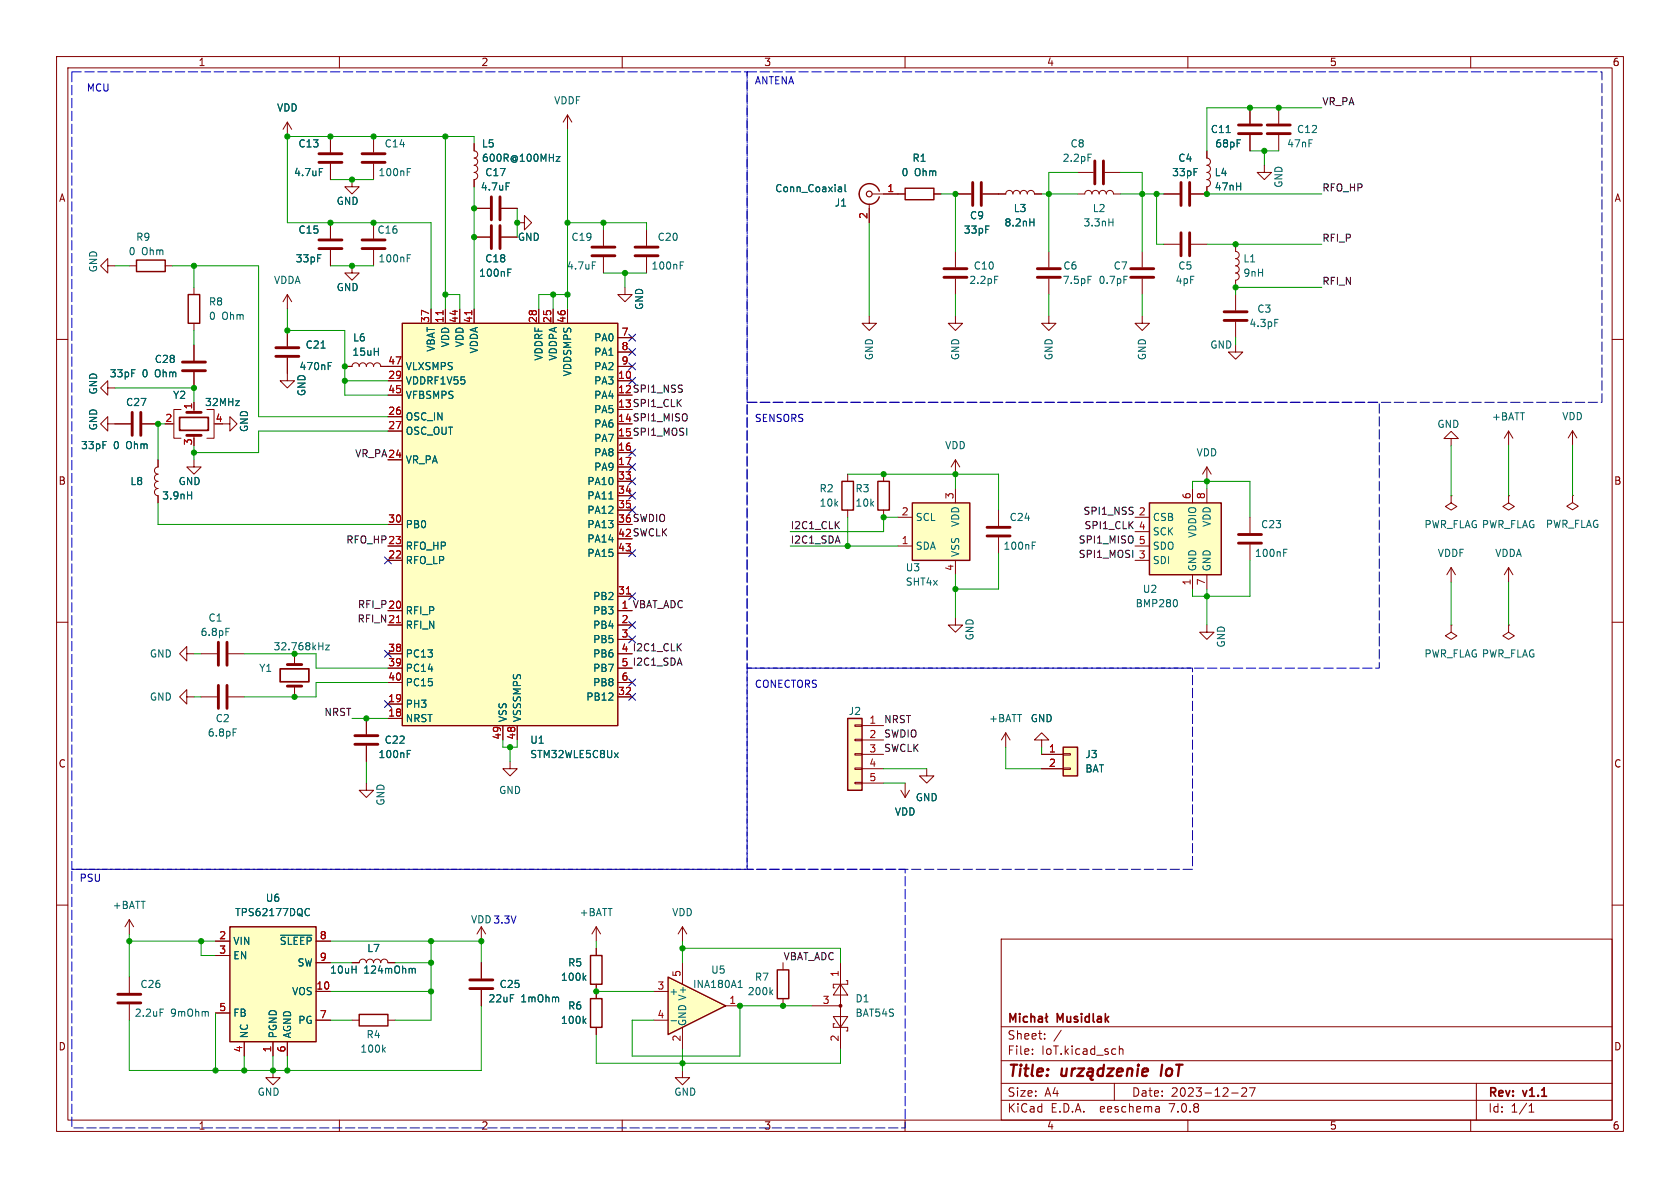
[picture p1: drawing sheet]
<svg xmlns="http://www.w3.org/2000/svg" width="297mm" height="210mm" viewBox="0 0 297 210" stroke-linecap="round" stroke-linejoin="round" font-family="sans-serif">
<g fill="none" stroke="#840000" stroke-width=".18">
<path d="M10 10h277v190h-277zM12 12h273v186h-273zM60 10v2M110 10v2M160 10v2M210 10v2M260 10v2M10 60h2M19 47v-1.3l-1.2 1.3 1.2 1.3v-1.3h1.3M76.2 54.6v2.6M78.7 54.6v2.6M81.3 54.6v2.6"/>
<path d="M83.8 54.6v2.6M95.2 54.6v2.6M97.8 54.6v2.6M100.3 54.6v2.6M109.2 59.7h2.6M153.7 55.9v1.3h1.2l-1.2 1.2-1.3-1.2h1.3M168.9 55.9v1.3h1.3l-1.3 1.2-1.3-1.2h1.3M218.4 43.2v1.3a.64 .64 0 0 1 .7 .6 .64 .64 0 0 1-.7 .6 .64 .64 0 0 1 .7 .7 .64 .64 0 0 1-.7 .6 .64 .64 0 0 1 .7 .6 .64 .64 0 0 1-.7 .7 .64 .64 0 0 1 .7 .6 .64 .64 0 0 1-.7 .6v1.3M285 60h2M19 74.9v-1.2l-1.2 1.2 1.2 1.3v-1.3h4.1M19 68.6v-1.3l-1.2 1.3 1.2 1.3v-1.3h1.3M25.1 74.9h2.8"/>
<path d="M30.5 74.9h.2M32 72.4h-1.3v5.1h1.3M34.3 61v2.8M34.3 65.8v2.8M34.3 71.1v1.3M34.3 77v.5M36.6 72.4h1.2v5.1h-1.2M39.4 74.9h1.2v-1.2l1.3 1.2-1.3 1.3v-1.3M68.6 67.3h2.5M68.6 73.7h2.5M68.6 76.2h2.5M68.6 69.9h2.5"/>
<path d="M68.6 64.8h2.5M109.2 67.3h2.6M109.2 64.8h2.6M109.2 62.2h2.6M256.5 77.5h1.3l-1.3-1.2-1.2 1.2h1.2v1.3M266.7 76.2l-.8 1.3M266.7 76.2v2.5M266.7 76.2l.8 1.3M27.9 81.3v1.3a.64 .64 0 0 0-.6 .6 .64 .64 0 0 0 .6 .6 .64 .64 0 0 0-.6 .7 .64 .64 0 0 0 .6 .6 .64 .64 0 0 0-.6 .6 .64 .64 0 0 0 .6 .7 .64 .64 0 0 0-.6 .6 .64 .64 0 0 0 .6 .6v1.3M34.3 81.3v1.3h1.3l-1.3 1.2-1.3-1.2h1.3M68.6 96.5h2.5M68.6 99.1h2.5"/>
<path d="M68.6 81.3h2.5M68.6 92.7h2.5M109.2 80h2.6M109.2 82.6h2.6M109.2 85.1h2.6M109.2 87.6h2.6M109.2 90.2h2.6M109.2 97.8h2.6M149.9 83.8v1.3M149.9 90.2v1.2M156.2 83.8v1.3M156.2 90.2v1.2"/>
<path d="M158.7 96.5h2.6M158.7 91.4h2.6M168.9 81.3v2.5M168.9 86.4v2.5M168.9 99.1v2.5M168.9 81.3l-.8 1.3M168.9 81.3l.8 1.3M176.5 90.2v2.8M176.5 95v2.8M200.7 96.5h2.5M200.7 91.4h2.5M200.7 99.1h2.5"/>
<path d="M200.7 94h2.5M210.8 86.4v2.5M213.4 86.4v2.5M256.5 87.6v1.3l1.1 .6-1.1 .7-1-.7 1-.6M256.5 87.6h.1M266.7 87.6v1.3l1 .6-1 .7-1-.7 1-.6M266.7 87.6h.1M10 110h2M68.6 108h2.5M68.6 110.5h2.5M68.6 115.6h2.5M68.6 118.1h2.5"/>
<path d="M109.2 108h2.6M109.2 110.5h2.6M109.2 113h2.6M109.2 105.4h2.6M109.2 118.1h2.6M210.8 101.6v2.5M213.4 110.5v1.3h1.2l-1.2 1.2-1.3-1.2h1.3M213.4 101.6v2.5M285 110h2M68.6 127h2.5M68.6 124.5h2.5M68.6 120.7h2.5"/>
<path d="M88.9 128.3v2.5M91.4 128.3v2.5M109.2 123.2h2.6M109.2 120.7h2.6M151.1 138.3h1.3v.3h-1.3zM151.1 135.8h1.3v.2h-1.3zM151.1 133.2h1.3v.3h-1.3zM151.1 130.7h1.3v.2h-1.3zM151.1 128.1h1.3v.3h-1.3zM152.4 128.3h3.8M152.4 130.8h3.8M152.4 133.4h3.8"/>
<path d="M152.4 135.9h3.8M152.4 138.4h3.8M184.1 130.8h1.3l-1.3-1.3-1.2 1.3h1.2v1.3M184.1 133.4h3.9M184.1 135.9h3.9M188 135.8h1.2v.2h-1.2zM188 133.2h1.2v.3h-1.2zM10 160h2M285 160h2M85.1 163.8l-.8 1.3M85.1 163.8v2.6M85.1 170.2v2.8"/>
<path d="M85.1 175v2.8M85.1 163.8l.8 1.3M105.4 163.8v2.6M105.4 167.6v1.3M105.4 174v2.5M105.4 163.8l-.8 1.3M105.4 163.8l.8 1.3M138.4 170.2v1.3M138.4 176.5v1.3M143.5 177.8h5.1M147.3 179.7h2.6l-1.3 1.9zM148.6 174l1.3 1.9h-2.6z"/>
<path d="M148.6 170.2v15.2M149.6 173.4h.3v.6h-2.6v.6h.3M177 166h108v32h-108zM48.3 189.2v1.3h1.2l-1.2 1.3-1.3-1.3h1.3M60 198v2M105.4 181.6v1.3M110 198v2M120.6 189.2v1.3h1.3l-1.3 1.3-1.2-1.3h1.2M147.6 181h-.3v.6h2.6v.6h-.3M160 198v2M177 194.5h108M177 191.5h108"/>
<path d="M177 187.5h108M177 181.5h108M182.5 186.3v.1M182.5 185.5v.1M184.7 183.6v.1M184.7 182.8v.1M187.6 182.1l-1.3 2M197 191.5v3M197.9 184.9v1.5M197.9 185.5l.2-.1 .4 .1v.9M204.9 195.7l.1 .9M205 196.5l-.2 .1"/>
<path d="M205 196h-.2M210 198v2M217.7 193.2h1.2M219.5 192.4l.6-.1 .2 .1 .1 .3-.9 1.1h.9M220.9 192.3h1l-.7 1.5M260 198v2M261 191.5v6.5M270.3 196.6h.9M270.3 195.5l.4-.4v1.5"/>
</g>
<g fill="none" stroke="#840000" stroke-width=".4">
<path d="M187.8 188.9l-.1 1.2a.57 .57 0 0 0 .8-.1M188.6 188.9l-.2 1.3M189.6 188.9l-.2 1.3M190.1 188.9l-.4 .1-.2 .3M190.6 188.9h1.1l-1.3 1.3h1.1M192.4 189l.2-.1 .6 .1-.1 1.2-.3 .4v.2l.4 .1M193.2 189.4h-.7a.4 .4 0 0 0-.3 .4 .4 .4 0 0 0 .2 .4l.7-.1M195.1 189a.66 .66 0 0 0-1 .3l-.1 .5 .2 .3 .1 .1 .6-.1M195.2 188.2l-.3 2M195.8 188.9h1.1l-1.2 1.3h1M197.5 189.5l1-.1-.1-.4-.6-.1-.3 .3v.9l.2 .1 .6-.1M199.3 189.1a.49 .49 0 0 1 .9 .1l-.1 1"/>
<path d="M199.4 188.9l-.2 1.3M201.2 188.9l-.2 1.3M201.3 188.2l-.1 .2M201.3 188.2l-.1 .1v.1M201.3 188.2v.1l-.1 .1M202 189.5l.9-.1v-.4l-.2-.1-.6 .1-.2 .9 .3 .3 .5-.1M205.5 188.2l-.3 2"/>
</g>
<path d="M31.7 73.8h5.1v2.3h-5.1zM180.3 179.2v.1M180.3 179.7v1M181.6 179.8l-.4-.1-.3 .3v.4l.2 .2h.5M182.3 179.8l.2-.1 .3 .1 .1 .9M182.3 179.2v1.5M183.6 179.8h.6l.1 .9M185 179.2v1.3l.2 .2M185.2 179.7l-.4 .3M178.6 180.7v-1.5l.5 1.1 .5-1.1v1.5M184.3 180l-.5 .1a.29 .29 0 0 0-.3 .3 .29 .29 0 0 0 .3 .3l.5-.1" fill="none" stroke="#840000" stroke-width=".3"/>
<g fill="#ffffc2" stroke="#ffffc2" stroke-width=".18">
<path d="M161.3 88.9h10.1v10.2h-10.1z"/>
<path d="M203.2 88.9h12.7v12.7h-12.7z"/>
<path d="M149.9 127h2.5v12.7h-2.5z"/>
<path d="M71.1 57.2h38.1v71.1h-38.1z"/>
<path d="M188 132.1h2.5v5.1h-2.5z"/>
</g>
<path d="M71.1 57.2h38.1v71.1h-38.1zM148.8 85.1h2.1v5.1h-2.1zM155.2 85.1h2v5.1h-2zM161.3 88.9h10.1v10.2h-10.1zM203.2 88.9h12.7v12.7h-12.7zM149.9 127h2.5v12.7h-2.5zM188 132.1h2.5v5.1h-2.5zM104.4 168.9h2v5.1h-2zM104.4 176.5h2v5.1h-2zM137.4 171.5h2v5h-2z" fill="none" stroke="#840000" stroke-width=".25"/>
<path d="M23.4 72.9v4.1M24.9 72.9v4.1M32.3 64h4M32.3 65.5h4M33 72.9h2.6M33 77h2.6M174.5 94.7h4.1M174.5 93.2h4.1M83.1 174.8h4M83.1 173.2h4" fill="none" stroke="#840000" stroke-width=".51"/>
<g fill="none" stroke="#006464" stroke-width=".18">
<path d="M33.2 87.5h.7M33.9 86.9v1.3M107.6 88.2h.8M182.5 96.4h.4M182.5 95.8h.6M208 106.1l.1 .4-.1 .7M108.6 133.1l.7 .8M109.3 133.1l-.7 .8M103.2 172.8l.4 .5M103.6 172.5l-.5 .4M136.2 175.4l.4 .4M136.6 175l-.5 .5"/>
<path d="M103.2 180.4l.4 .5M103.6 180.1l-.5 .5"/>
</g>
<path d="M78.3 54.9v.7M83.4 54.9v.7M70.1 110.1h.7M110.7 105h.8" fill="none" stroke="#a90000" stroke-width=".18"/>
<circle cx="148.6" cy="177.8" r=".25" fill="#840000" stroke="#840000" stroke-width=".18"/>
<path d="M118.1 172.7l10.2 5.1-10.2 5.1z" fill="#ffffc2"/>
<path d="M155.4 33.8a1.81 1.81 0 0 0-2.7-1 1.81 1.81 0 0 0 0 3 1.81 1.81 0 0 0 2.7-1M160 33.3h5.1v2h-5.1zM24.1 46h5.1v2h-5.1zM33.3 52.1h2v5.1h-2zM40.6 163.8h15.3v20.4h-15.3zM63.5 179.3h5.1v2.1h-5.1zM118.1 172.7l10.2 5.1-10.2 5.1z" fill="none" stroke="#840000" stroke-width=".25"/>
<g fill="none" stroke="#840000" stroke-width=".18">
<path d="M221 19.1v2.7M226.1 19.1v2.7M50.8 21.6v2.5M50.8 21.6l-.8 1.3M50.8 21.6l.8 1.3M58.4 24.1v2.8M58.4 29v2.8M58.4 39.4v2.8M62.2 31.8v1.2h1.3l-1.3 1.3-1.2-1.3h1.2M66 24.1v2.8M66 29v2.8M66 39.4v2.8"/>
<path d="M83.8 25.4v1.3a.64 .64 0 0 1 .7 .6 .64 .64 0 0 1-.7 .6 .64 .64 0 0 1 .7 .7 .64 .64 0 0 1-.7 .6 .64 .64 0 0 1 .7 .6 .64 .64 0 0 1-.7 .7 .64 .64 0 0 1 .7 .6 .64 .64 0 0 1-.7 .7v1.2M83.8 36.8h2.8M88.6 36.8h2.8M91.4 39.4h1.3v1.2l1.3-1.2-1.3-1.3v1.3M100.3 20.3l-.7 1.3M100.3 20.3v2.6M100.3 20.3l.8 1.3M153.7 36.1v3.3M154.2 34.3h5.8M165.1 34.3h1.3M168.9 34.3h2.8M173.7 34.3h4.1a.64 .64 0 0 1 .6-.6 .64 .64 0 0 1 .7 .6 .64 .64 0 0 1 .6-.6 .64 .64 0 0 1 .6 .6 .64 .64 0 0 1 .7-.6 .64 .64 0 0 1 .6 .6 .64 .64 0 0 1 .6-.6 .64 .64 0 0 1 .7 .6h1.2"/>
<path d="M190.5 34.3h1.3a.64 .64 0 0 1 .6-.6 .64 .64 0 0 1 .6 .6 .64 .64 0 0 1 .7-.6 .64 .64 0 0 1 .6 .6 .64 .64 0 0 1 .6-.6 .64 .64 0 0 1 .7 .6 .64 .64 0 0 1 .6-.6 .64 .64 0 0 1 .6 .6h1.3M190.5 30.5h2.8M195.3 30.5h2.8M205.7 34.3h2.8M213.4 26.7v1.2a.64 .64 0 0 1 .6 .7 .64 .64 0 0 1-.6 .6 .64 .64 0 0 1 .6 .6 .64 .64 0 0 1-.6 .7 .64 .64 0 0 1 .6 .6 .64 .64 0 0 1-.6 .7 .64 .64 0 0 1 .6 .6 .64 .64 0 0 1-.6 .6v1.3h-2.8M221 23.9v2.8M223.5 29.2v1.3h1.3l-1.3 1.3-1.3-1.3h1.3M226.1 23.9v2.8M22.9 47h1.2M29.2 47h1.3M34.3 50.8v1.3M34.3 57.2v1.2"/>
<path d="M50.8 52.1v2.5M50.8 58.4v2.8M50.8 52.1l-.8 1.2M50.8 52.1l.8 1.2M58.4 44.2v2.8M62.2 47v1.3h1.3l-1.3 1.2-1.2-1.2h1.2M66 44.2v2.8M76.2 54.6v2.6M78.7 54.6v2.6M81.3 54.6v2.6M83.8 41.9h2.8M83.8 54.6v2.6"/>
<path d="M88.6 41.9h2.8M95.2 54.6v2.6M97.8 54.6v2.6M100.3 54.6v2.6M106.7 40.6v2.8M106.7 45.5v2.8M109.2 59.7h2.6M110.5 50.8v1.3h1.3l-1.3 1.2-1.3-1.2h1.3M114.3 40.6v2.8M114.3 45.5v2.8M168.9 44.5v2.7M168.9 49.3v2.8"/>
<path d="M185.4 55.9v1.3h1.3l-1.3 1.2-1.3-1.2h1.3M185.4 44.5v2.7M185.4 49.3v2.8M201.9 55.9v1.3h1.3l-1.3 1.2-1.2-1.2h1.2M201.9 44.5v2.7M201.9 49.3v2.8M205.7 43.2h2.8M210.6 43.2h2.8M218.4 52.1v2.8M218.4 56.9v2.8M20.3 74.9h2.8M25.1 74.9h2.8"/>
<path d="M34.3 61v2.8M34.3 65.8v2.8M34.3 71.1v1.3M50.8 63.2v4.1h1.3l-1.3 1.3-1.3-1.3h1.3M61 64.8h1.2a.64 .64 0 0 1 .7-.7 .64 .64 0 0 1 .6 .7 .64 .64 0 0 1 .6-.7 .64 .64 0 0 1 .7 .7 .64 .64 0 0 1 .6-.7 .64 .64 0 0 1 .6 .7 .64 .64 0 0 1 .7-.7 .64 .64 0 0 1 .6 .7h3.8M68.6 67.3h2.5M68.6 73.7h2.5M68.6 76.2h2.5M68.6 69.9h2.5M109.2 64.8h2.6M109.2 67.3h2.6M109.2 62.2h2.6"/>
<path d="M218.4 61v1.2h1.3l-1.3 1.3-1.2-1.3h1.2M278 76.1l-.8 1.3M278 76.1v2.6M278 76.1l.8 1.3M27.9 81.3v1.3M27.9 87.6v1.3M68.6 99.1h2.5M68.6 96.5h2.5M68.6 81.3h2.5M68.6 92.7h2.5M109.2 80h2.6M109.2 82.6h2.6"/>
<path d="M109.2 85.1h2.6M109.2 87.6h2.6M109.2 90.2h2.6M109.2 97.8h2.6M213.4 82.6l-.8 1.2M213.4 82.6v2.5M213.4 82.6l.7 1.2M221 91.4v2.8M221 96.3v2.8M278 87.6v1.2l1 .7-1 .6-1-.6 1-.7M278 87.6h.1M33 115.6v-1.3l-1.3 1.3 1.3 1.2v-1.2h1.3"/>
<path d="M35.6 115.6h2.8M40.4 115.6h2.8M52.1 115.6v1.9M68.6 115.6h2.5M68.6 108h2.5M68.6 110.5h2.5M68.6 118.1h2.5M109.2 108h2.6M109.2 110.5h2.6M109.2 113h2.6M109.2 105.4h2.6M109.2 118.1h2.6"/>
<path d="M168.9 109.2v1.3h1.3l-1.3 1.3-1.3-1.3h1.3M256.5 110.5v1.3l1.1 .6-1.1 .6-1-.6 1-.6M256.5 110.5h.1M256.5 100.3l-.7 1.3M256.5 100.3v2.6M256.5 100.3l.8 1.3M266.7 110.5v1.3l1 .6-1 .6-1-.6 1-.6M266.7 110.5h.1M266.7 100.3l-.8 1.3M266.7 100.3v2.6M266.7 100.3l.8 1.3M33 123.2v-1.3l-1.3 1.3 1.3 1.3v-1.3h1.3"/>
<path d="M35.6 123.2h2.8M40.4 123.2h2.8M52.1 121.3v1.9M64.8 138.4v1.3h1.2l-1.2 1.3-1.3-1.3h1.3M64.8 127v2.8M64.8 131.8v2.8M68.6 127h2.5M68.6 124.5h2.5M68.6 120.7h2.5M88.9 128.3v2.5M90.2 134.6v1.3h1.2l-1.2 1.3-1.3-1.3h1.3M91.4 128.3v2.5"/>
<path d="M109.2 123.2h2.6M109.2 120.7h2.6M159.3 139.7l.7 1.3M160 138.4v2.6M160.8 139.7l-.8 1.3M163.8 135.9v1.3h1.3l-1.3 1.2-1.2-1.2h1.2M177.8 129.5l-.8 1.3M177.8 129.5v2.6M177.8 129.5l.8 1.3M184.1 133.4h3.9M184.1 135.9h3.9M22.9 162.6l-.8 1.2"/>
<path d="M22.9 162.6v2.5M22.9 172.7v2.8M22.9 177.5v2.8M22.9 162.6l.7 1.2M38.1 166.4h2.5M38.1 168.9h2.5M38.1 179.1h2.5M55.9 175.3h2.5M55.9 166.4h2.5M55.9 170.2h2.5M62.2 170.2h1.3a.64 .64 0 0 1 .6-.7 .64 .64 0 0 1 .7 .7 .64 .64 0 0 1 .6-.7 .64 .64 0 0 1 .6 .7 .64 .64 0 0 1 .7-.7 .64 .64 0 0 1 .6 .7 .64 .64 0 0 1 .6-.7 .64 .64 0 0 1 .7 .7h1.2M85.1 170.2v2.8"/>
<path d="M85.1 175v2.8M105.4 167.6v1.3M105.4 174v2.5M115.6 175.3h2.5M120.6 163.8v2.6M120.6 170.2v3.8M120.6 163.8l-.7 1.3M120.6 163.8l.8 1.3M128.3 177.8h2.5M43.2 184.2v2.5M48.3 184.2v2.5M50.8 184.2v2.5"/>
<path d="M55.9 180.3h2.5M62.2 180.3h1.3M68.6 180.3h1.2M105.4 181.6v1.3M115.6 180.3h2.5M120.6 181.6v3.8"/>
</g>
<g fill="none" stroke="#006464" stroke-width=".18">
<path d="M56.5 29.8h.6M72 29.8h.6M72 30.4h.4M89.5 32.3h.6M98.3 27.7h.7l-.7 .8h.7M148.4 33l.3 .1 .1 .8M148.8 33.8l-.4 .1M148.8 33.3l-.4 .1M149.4 32.6v1.1l.2 .2M182.1 39.3h.7M182.8 38.7v1.2M192.3 27.2h.6"/>
<path d="M196 39.3h.8M196.8 38.7v1.2M216.8 23.4h.7M72 45.6h.4M72 45h.6M89.8 48.2h.4M89.8 47.6h.6M104.7 46.3h.6M120.3 46.3h.6M120.3 46.9h.4M175.8 48.8h.6M192.3 48.8h.6"/>
<path d="M198.7 48.8h.6M225.4 56.5h.6M56.8 61.5h.7M58 64.7h.5M58 64.1h.6M33.2 87.5h.7M33.9 86.9v1.3M107.6 88.2h.8M226.9 97.7h.5M226.9 97.1h.6M39.9 111.1h.6M57.6 114h.6l-.6 .9h.6"/>
<path d="M41.2 128.8h.6M72 133.3h.4M72 132.7h.6M108.6 133.1l.7 .8M109.3 133.1l-.7 .8M28.3 178.4h.6M49.6 165.3h5.5M54.2 160.7l.3-.1 .2 .1M54.7 161.7l-.2 .2-.3-.1M73.1 171.2l.3 .2v.6M103.2 172.8l.4 .5M103.6 172.5l-.5 .4"/>
<path d="M130.5 174.6h.7M130.7 173.5l.2-.2v1.3M67.8 185.5l.3 .5M68.1 185.2l-.5 .4M103.2 180.4l.4 .5M103.6 180.1l-.5 .5M118.6 180.4h1"/>
</g>
<path d="M49.5 118.2h5.1v2.3h-5.1z" fill="none" stroke="#840000" stroke-width=".3"/>
<g fill="none" stroke="#840000" stroke-width=".51">
<path d="M56.4 28.7h4.1M56.4 27.2h4.1M64 28.7h4.1M64 27.2h4.1M86.9 34.8v4.1M86.9 39.9v4M88.4 34.8v4.1M88.4 39.9v4M172 32.3v4M173.5 32.3v4M193.5 28.4v4.1M195.1 28.4v4.1"/>
<path d="M208.8 32.3v4M210.3 32.3v4M218.9 23.6h4.1M218.9 22.1h4.1M224 23.6h4.1M224 22.1h4.1M56.4 43.9h4.1M56.4 42.4h4.1M64 43.9h4.1M64 42.4h4.1M104.6 45.2h4.1M104.6 43.7h4.1"/>
<path d="M112.3 45.2h4M112.3 43.7h4M166.9 49h4M166.9 47.5h4M183.4 49h4.1M183.4 47.5h4.1M199.9 49h4.1M199.9 47.5h4.1M208.8 41.1v4.1M210.3 41.1v4.1M216.4 56.6h4.1M216.4 55.1h4.1"/>
<path d="M48.8 61.5h4M48.8 63h4M218.9 96h4.1M218.9 94.5h4.1M38.6 113.5v4.1M40.1 113.5v4.1M50.8 117.5h2.5M38.6 121.2v4M40.1 121.2v4M50.8 121.3h2.5M62.7 131.6h4.1M62.7 130h4.1"/>
<path d="M20.8 177.3h4.1M20.8 175.8h4.1"/>
</g>
<path d="M40.6 163.8h15.3v20.4h-15.3z" fill="#ffffc2" stroke="#ffffc2" stroke-width=".18"/>
<circle cx="153.7" cy="34.3" r=".51" fill="none" stroke="#840000" stroke-width=".2"/>
<path d="M276.9 71.1h.1" fill="none" stroke="#0000c2" stroke-width=".18"/>
<path d="M12.7 12.7h119.4v141h-119.4v-141M132.1 12.7h151.1v58.4h-151.1v-58.4M132.1 71.1h111.7v47h-111.7v-47M132.1 118.1h78.7v35.6h-78.7v-35.6M12.7 153.7h147.3v45.7h-147.3v-45.7" fill="none" stroke="#0000c2" stroke-width=".18" stroke-dasharray="1.7 .6"/>
<g fill="none" stroke="#009600" stroke-width=".18">
<path d="M233.7 19.1h-20.3v7.6M58.4 31.8h7.6M78.7 24.1v30.5M83.8 25.4v-1.3h-33v15.3h25.4v15.2M83.8 33v21.6M91.4 36.8v5.1M100.3 39.4h14v1.2M100.3 22.9v31.7M106.7 39.4v1.2M153.7 39.4v16.5M166.4 34.3h2.5v10.2M184.1 34.3h6.4"/>
<path d="M190.5 30.5h-5.1v14M198.1 34.3h7.6M198.1 30.5h3.8v14M204.5 34.3v8.9h1.2M213.4 34.3h20.3M221 26.7h5.1M223.5 26.7v2.5M20.3 47h2.6M30.5 47h15.2v26.7h22.9M34.3 47v3.8M34.3 58.4v2.6M50.8 54.6v3.8h10.2v11.5h7.6"/>
<path d="M58.4 47h7.6M78.7 52.1h2.6v2.5M97.8 52.1v2.5M100.3 52.1h-5.1v2.5M106.7 48.3h7.6M110.5 48.3v2.5M168.9 52.1v3.8M185.4 52.1v3.8M201.9 52.1v3.8M213.4 43.2h20.3M218.4 59.7v1.3M233.7 50.8h-15.3v1.3"/>
<path d="M20.3 68.6h14v2.5M29.2 74.9h-1.3v6.4M34.3 78.7v2.6M61 67.3h7.6M68.6 76.2h-22.9v3.8h-11.4M256.5 78.8v8.8M266.7 78.7v8.9M278 78.7v8.9M27.9 88.9v3.8h40.7M139.7 96.5h19M149.9 91.4v5.1M149.9 83.8h26.6v6.4"/>
<path d="M158.7 91.4h-2.5v2.6h-16.5M168.9 83.8v2.6M176.5 97.8v6.3h-7.6M210.8 86.4v-1.3h10.2v6.3M213.4 85.1v1.3M221 99.1v6.3h-10.2v-1.3M34.3 115.6h1.3M43.2 115.6h12.7v2.5h12.7M168.9 101.6v7.6M213.4 104.1v6.4M256.5 102.9v7.6M266.7 102.9v7.6"/>
<path d="M34.3 123.2h1.3M62.2 127h6.4M64.8 134.6v3.8M68.6 120.7h-12.7v2.5h-12.7M88.9 130.8v1.3h2.5v-1.3M90.2 132.1v2.5M156.2 135.9h7.6M156.2 138.4h3.8M177.8 132.1v3.8h6.3M184.1 132.1v1.3M22.9 166.4h15.2M22.9 165.1v7.6"/>
<path d="M35.6 166.4v2.5h2.5M38.1 179.1v10.1M58.4 175.3h17.8M58.4 166.4h26.7v3.8M58.4 170.2h3.8M69.8 170.2h6.4M76.2 166.4v13.9h-6.4M85.1 177.8v11.4h-62.2v-8.9M105.4 175.3h10.2M105.4 166.4v1.2M120.6 167.6h28v2.6M120.6 166.4v3.8"/>
<path d="M143.5 177.8h-12.7v8.9h-19v-6.4h3.8M43.2 186.7v2.5M48.3 186.7v2.5M50.8 186.7v2.5M58.4 180.3h3.8M105.4 182.9v5.1h43.2v-2.6M120.6 185.4v3.8"/>
</g>
<g fill="none" stroke="#000084" stroke-width=".18">
<path d="M111.2 59.1l1.2 1.2M112.4 59.1l-1.2 1.2M111.2 66.7l1.2 1.2M111.2 64.2l1.2 1.2M111.2 61.6l1.2 1.2M111.2 79.4l1.2 1.2M112.4 66.7l-1.2 1.2M112.4 64.2l-1.2 1.2M112.4 61.6l-1.2 1.2M112.4 79.4l-1.2 1.2M68 98.5l1.2 1.2M69.2 98.5l-1.2 1.2"/>
<path d="M111.2 87l1.2 1.2M111.2 89.6l1.2 1.2M111.2 81.9l1.2 1.3M111.2 97.2l1.2 1.2M111.2 84.5l1.2 1.2M112.4 87l-1.2 1.2M112.4 89.6l-1.2 1.2M112.4 81.9l-1.2 1.3M112.4 97.2l-1.2 1.2M112.4 84.5l-1.2 1.2M68 115l1.2 1.2M69.2 115l-1.2 1.2"/>
<path d="M111.2 104.8l1.2 1.2M111.2 112.4l1.2 1.2M111.2 109.9l1.2 1.2M112.4 104.8l-1.2 1.2M112.4 112.4l-1.2 1.2M112.4 109.9l-1.2 1.2M68 123.9l1.2 1.2M69.2 123.9l-1.2 1.2M111.2 120l1.2 1.3M111.2 122.6l1.2 1.2M112.4 120l-1.2 1.3M112.4 122.6l-1.2 1.2"/>
</g>
<path d="M78.3 54.9v.7M83.4 54.9v.7M70.1 110.1h.7M110.7 105h.8" fill="none" stroke="#a90000" stroke-width=".18"/>
<g fill="#009600" stroke="#009600" stroke-width=".18">
<circle cx="27.9" cy="74.9" r=".46"/>
<circle cx="34.3" cy="80" r=".46"/>
<circle cx="76.2" cy="166.4" r=".46"/>
<circle cx="105.4" cy="175.3" r=".46"/>
<circle cx="120.6" cy="167.6" r=".46"/>
<circle cx="130.8" cy="177.8" r=".46"/>
<circle cx="138.4" cy="177.8" r=".46"/>
<circle cx="76.2" cy="170.2" r=".46"/>
<circle cx="120.6" cy="188" r=".46"/>
<circle cx="76.2" cy="175.3" r=".46"/>
<circle cx="85.1" cy="166.4" r=".46"/>
<circle cx="22.9" cy="166.4" r=".46"/>
<circle cx="35.6" cy="166.4" r=".46"/>
<circle cx="52.1" cy="123.2" r=".46"/>
<circle cx="52.1" cy="115.6" r=".46"/>
<circle cx="64.8" cy="127" r=".46"/>
<circle cx="48.3" cy="189.2" r=".46"/>
<circle cx="43.2" cy="189.2" r=".46"/>
<circle cx="50.8" cy="189.2" r=".46"/>
<circle cx="38.1" cy="189.2" r=".46"/>
<circle cx="110.5" cy="48.3" r=".46"/>
<circle cx="50.8" cy="24.1" r=".46"/>
<circle cx="66" cy="24.1" r=".46"/>
<circle cx="58.4" cy="24.1" r=".46"/>
<circle cx="106.7" cy="39.4" r=".46"/>
<circle cx="100.3" cy="39.4" r=".46"/>
<circle cx="100.3" cy="52.1" r=".46"/>
<circle cx="97.8" cy="52.1" r=".46"/>
<circle cx="78.7" cy="52.1" r=".46"/>
<circle cx="83.8" cy="36.8" r=".46"/>
<circle cx="91.4" cy="39.4" r=".46"/>
<circle cx="78.7" cy="24.1" r=".46"/>
<circle cx="62.2" cy="31.8" r=".46"/>
<circle cx="156.2" cy="91.4" r=".46"/>
<circle cx="149.9" cy="96.5" r=".46"/>
<circle cx="185.4" cy="34.3" r=".46"/>
<circle cx="168.9" cy="34.3" r=".46"/>
<circle cx="156.2" cy="83.8" r=".46"/>
<circle cx="168.9" cy="104.1" r=".46"/>
<circle cx="168.9" cy="83.8" r=".46"/>
<circle cx="218.4" cy="43.2" r=".46"/>
<circle cx="213.4" cy="105.4" r=".46"/>
<circle cx="218.4" cy="50.8" r=".46"/>
<circle cx="213.4" cy="85.1" r=".46"/>
<circle cx="221" cy="19.1" r=".46"/>
<circle cx="213.4" cy="34.3" r=".46"/>
<circle cx="204.5" cy="34.3" r=".46"/>
<circle cx="223.5" cy="26.7" r=".46"/>
<circle cx="226.1" cy="19.1" r=".46"/>
<circle cx="201.9" cy="34.3" r=".46"/>
<circle cx="61" cy="67.3" r=".46"/>
<circle cx="83.8" cy="41.9" r=".46"/>
<circle cx="90.2" cy="132.1" r=".46"/>
<circle cx="34.3" cy="68.6" r=".46"/>
<circle cx="34.3" cy="47" r=".46"/>
<circle cx="58.4" cy="39.4" r=".46"/>
<circle cx="66" cy="39.4" r=".46"/>
<circle cx="61" cy="64.8" r=".46"/>
<circle cx="50.8" cy="58.4" r=".46"/>
<circle cx="62.2" cy="47" r=".46"/>
</g>
<g font-size="2.8" fill="#840000">
<text x="178" y="190.9">Title:</text>
<text x="206.1" y="190.9">IoT</text>
</g>
<g font-size="2.1" fill="#840000">
<text x="178" y="184">Sheet:</text>
<text x="187" y="181.2">Musidlak</text>
<text x="178" y="186.7">File:</text>
<text x="184.1" y="186.7">IoT.kicad_sch</text>
<text x="178" y="196.9">KiCad</text>
<text x="178" y="194.1">Size:</text>
<text x="184.7" y="194.1">A4</text>
<text x="185.7" y="196.9">E.D.A.</text>
<text x="194.6" y="196.9">eeschema</text>
<text x="200" y="194.1">Date:</text>
<text x="207" y="196.9">7.0.8</text>
<text x="207" y="194.1">2023-12-27</text>
<text x="263" y="194.3">Rev:</text>
<text x="263" y="196.9">Id:</text>
<text x="267.1" y="196.9">1/1</text>
<text x="269.4" y="194.3">v1.1</text>
</g>
<g font-size="1.8" fill="#840000">
<text x="35" y="11.9">1</text>
<text x="85" y="11.9">2</text>
<text x="135" y="11.9">3</text>
<text x="185" y="11.9">4</text>
<text x="235" y="11.9">5</text>
<text x="285" y="11.9">6</text>
<text x="10.3" y="35.9">A</text>
<text x="285.3" y="35.9">A</text>
<text x="109.2" y="69.6">12 SPI1_NSS</text>
<text x="109.2" y="72.1">13 SPI1_CLK</text>
<text x="109.2" y="74.7">14 SPI1_MISO</text>
<text x="109.2" y="77.2">15 SPI1_MOSI</text>
<text x="10.3" y="85.9">B</text>
<text x="285.3" y="85.9">B</text>
<text x="109.2" y="92.5">36 SWDIO</text>
<text x="109.2" y="95">42 SWCLK</text>
<text x="109.8" y="115.3">4 I2C1_CLK</text>
<text x="10.3" y="135.9">C</text>
<text x="285.3" y="135.9">C</text>
<text x="10.3" y="185.9">D</text>
<text x="285.3" y="185.9">D</text>
<text x="35" y="199.9">1</text>
<text x="85" y="199.9">2</text>
<text x="135" y="199.9">3</text>
<text x="185" y="199.9">4</text>
<text x="235" y="199.9">5</text>
<text x="285" y="199.9">6</text>
</g>
<g font-size="1.8" fill="#0000c2">
<text x="15.2" y="16.3">MCU</text>
<text x="133.3" y="15">ANTENA</text>
<text x="133.3" y="74.7">SENSORS</text>
<text x="133.3" y="121.7">CONECTORS</text>
<text x="14" y="156">PSU</text>
<text x="83.2" y="163.4">VDD3.3V</text>
</g>
<g font-size="1.8" fill="#006464">
<text x="48.9" y="19.9">VDD</text>
<text x="97.9" y="18.6">VDDF</text>
<text x="214" y="23.7">C11</text>
<text x="229.2" y="23.7">C12</text>
<text x="52.7" y="26.3">C13</text>
<text x="67.9" y="26.3">C14</text>
<text x="85.1" y="28.8">600R@100MHz</text>
<text x="85.1" y="26.3">L5</text>
<text x="161.2" y="28.8">R1</text>
<text x="187.8" y="28.8">2.2pF</text>
<text x="189.2" y="26.3">C8</text>
<text x="208.2" y="28.8">C4</text>
<text x="214.7" y="26.3">68pF</text>
<text x="227.4" y="26.3">47nF</text>
<text x="51.9" y="31.3">4.7uF</text>
<text x="66.8" y="31.3">100nF</text>
<text x="84.9" y="33.9">4.7uF</text>
<text x="85.7" y="31.3">C17</text>
<text x="136.9" y="34.2">Conn_Coaxial</text>
<text x="159.3" y="31.3">0</text>
<text x="161.7" y="31.3">Ohm</text>
<text x="207.1" y="31.3">33pF</text>
<text x="214.6" y="33.9">47nH</text>
<text x="214.6" y="31.3">L4</text>
<text x="226.9" y="33.3" transform="rotate(-90 226.9 33.3)">GND</text>
<text x="52.7" y="41.5">C15</text>
<text x="59.4" y="36.4">GND</text>
<text x="66.6" y="41.5">C16</text>
<text x="147.5" y="36.7">J1</text>
<text x="170.3" y="41.5">33pF</text>
<text x="171.4" y="39">C9</text>
<text x="177.5" y="40.2">8.2nH</text>
<text x="179.1" y="37.7">L3</text>
<text x="191.5" y="40.2">3.3nH</text>
<text x="193.1" y="37.7">L2</text>
<text x="22.6" y="45.3">0</text>
<text x="24" y="42.8">R9</text>
<text x="25" y="45.3">Ohm</text>
<text x="52.2" y="46.6">33pF</text>
<text x="66.8" y="46.6">100nF</text>
<text x="85.7" y="46.6">C18</text>
<text x="91.4" y="42.8">GND</text>
<text x="100.1" y="47.9">4.7uF</text>
<text x="100.9" y="42.8">C19</text>
<text x="115.1" y="47.9">100nF</text>
<text x="116.2" y="42.8">C20</text>
<text x="172" y="47.9">C10</text>
<text x="187.9" y="47.9">C6</text>
<text x="196.8" y="47.9">C7</text>
<text x="208.2" y="47.9">C5</text>
<text x="219.7" y="46.6">L1</text>
<text x="17.4" y="48.3" transform="rotate(-90 17.4 48.3)">GND</text>
<text x="48.3" y="50.4">VDDA</text>
<text x="59.4" y="51.7">GND</text>
<text x="84.6" y="49.1">100nF</text>
<text x="171.3" y="50.4">2.2pF</text>
<text x="187.8" y="50.4">7.5pF</text>
<text x="194.1" y="50.4">0.7pF</text>
<text x="207.7" y="50.4">4pF</text>
<text x="219.7" y="49.1">9nH</text>
<text x="36.8" y="54.2">R8</text>
<text x="36.8" y="56.7">0</text>
<text x="39.2" y="56.7">Ohm</text>
<text x="113.9" y="54.9" transform="rotate(-90 113.9 54.9)">GND</text>
<text x="220.8" y="58">4.3pF</text>
<text x="222.2" y="55.5">C3</text>
<text x="27.3" y="64.4">C28</text>
<text x="52.8" y="65.6">470nF</text>
<text x="53.9" y="61.8">C21</text>
<text x="62.2" y="63.1">15uH</text>
<text x="62.3" y="60.6">L6</text>
<text x="71.6" y="65.6">VLXSMPS</text>
<text x="77.1" y="62.3" transform="rotate(-90 77.1 62.3)">VBAT</text>
<text x="79.6" y="61.5" transform="rotate(-90 79.6 61.5)">VDD</text>
<text x="82.1" y="61.5" transform="rotate(-90 82.1 61.5)">VDD</text>
<text x="84.7" y="62.6" transform="rotate(-90 84.7 62.6)">VDDA</text>
<text x="96.1" y="63.8" transform="rotate(-90 96.1 63.8)">VDDRF</text>
<text x="98.7" y="63.8" transform="rotate(-90 98.7 63.8)">VDDPA</text>
<text x="104.9" y="60.6">PA0</text>
<text x="104.9" y="63.1">PA1</text>
<text x="104.9" y="65.6">PA2</text>
<text x="154.5" y="63.8" transform="rotate(-90 154.5 63.8)">GND</text>
<text x="169.8" y="63.8" transform="rotate(-90 169.8 63.8)">GND</text>
<text x="186.3" y="63.8" transform="rotate(-90 186.3 63.8)">GND</text>
<text x="202.8" y="63.8" transform="rotate(-90 202.8 63.8)">GND</text>
<text x="213.9" y="61.8">GND</text>
<text x="17.4" y="69.8" transform="rotate(-90 17.4 69.8)">GND</text>
<text x="19.3" y="66.9">33pF</text>
<text x="22.2" y="72">C27</text>
<text x="25.1" y="66.9">0</text>
<text x="27.5" y="66.9">Ohm</text>
<text x="30.5" y="70.7">Y2</text>
<text x="36.2" y="72">32MHz</text>
<text x="54.2" y="70.1" transform="rotate(-90 54.2 70.1)">GND</text>
<text x="71.6" y="68.2">VDDRF1V55</text>
<text x="71.6" y="70.7">VFBSMPS</text>
<text x="101.2" y="66.6" transform="rotate(-90 101.2 66.6)">VDDSMPS</text>
<text x="104.9" y="68.2">PA3</text>
<text x="104.9" y="70.7">PA4</text>
<text x="17.4" y="76.2" transform="rotate(-90 17.4 76.2)">GND</text>
<text x="44" y="76.5" transform="rotate(-90 44 76.5)">GND</text>
<text x="71.6" y="74.5">OSC_IN</text>
<text x="71.6" y="77.1">OSC_OUT</text>
<text x="104.9" y="73.3">PA5</text>
<text x="104.9" y="75.8">PA6</text>
<text x="254" y="75.8">GND</text>
<text x="263.7" y="74.5">+BATT</text>
<text x="276.1" y="74.5">VDD</text>
<text x="14.2" y="79.6">33pF</text>
<text x="20.1" y="79.6">0</text>
<text x="22.4" y="79.6">Ohm</text>
<text x="71.6" y="82.1">VR_PA</text>
<text x="104.9" y="78.3">PA7</text>
<text x="104.9" y="80.9">PA8</text>
<text x="104.9" y="83.4">PA9</text>
<text x="167" y="79.6">VDD</text>
<text x="211.4" y="80.9">VDD</text>
<text x="22.9" y="86">L8</text>
<text x="28.6" y="88.5">3.9nH</text>
<text x="31.5" y="86">GND</text>
<text x="103.7" y="86">PA10</text>
<text x="103.7" y="88.5">PA11</text>
<text x="144.8" y="87.2">R2</text>
<text x="144.8" y="89.8">10k</text>
<text x="151.1" y="87.2">R3</text>
<text x="151.1" y="89.8">10k</text>
<text x="71.6" y="93.6">PB0</text>
<text x="103.7" y="91">PA12</text>
<text x="103.7" y="93.6">PA13</text>
<text x="161.8" y="92.3">SCL</text>
<text x="169.8" y="93.2" transform="rotate(-90 169.8 93.2)">VDD</text>
<text x="178.4" y="92.3">C24</text>
<text x="203.7" y="92.3">CSB</text>
<text x="203.7" y="94.8">SCK</text>
<text x="211.7" y="95.2" transform="rotate(-90 211.7 95.2)">VDDIO</text>
<text x="214.2" y="93.2" transform="rotate(-90 214.2 93.2)">VDD</text>
<text x="222.8" y="93.6">C23</text>
<text x="251.7" y="93.6">PWR_FLAG PWR_FLAG</text>
<text x="273.2" y="93.5">PWR_FLAG</text>
<text x="71.6" y="99.9">RFO_LP</text>
<text x="71.6" y="97.4">RFO_HP</text>
<text x="103.7" y="96.1">PA14</text>
<text x="103.7" y="98.7">PA15</text>
<text x="160" y="101.2">U3</text>
<text x="161.8" y="97.4">SDA</text>
<text x="169.8" y="98.6" transform="rotate(-90 169.8 98.6)">VSS</text>
<text x="177.3" y="97.4">100nF</text>
<text x="203.7" y="99.9">SDI</text>
<text x="203.7" y="97.4">SDO</text>
<text x="211.7" y="101.1" transform="rotate(-90 211.7 101.1)">GND</text>
<text x="214.2" y="101.1" transform="rotate(-90 214.2 101.1)">GND</text>
<text x="221.8" y="98.7">100nF</text>
<text x="254.1" y="98.7">VDDF</text>
<text x="264.2" y="98.7">VDDA</text>
<text x="104.8" y="106.3">PB2</text>
<text x="160" y="103.7">SHT4x</text>
<text x="200.7" y="107.5">BMP280</text>
<text x="201.9" y="105">U2</text>
<text x="35.4" y="112.6">6.8pF</text>
<text x="36.8" y="110.1">C1</text>
<text x="71.6" y="108.8">RFI_P</text>
<text x="71.6" y="111.4">RFI_N</text>
<text x="104.8" y="108.8">PB3</text>
<text x="104.8" y="111.4">PB4</text>
<text x="104.8" y="113.9">PB5</text>
<text x="172.3" y="113.3" transform="rotate(-90 172.3 113.3)">GND</text>
<text x="26.4" y="116.4">GND</text>
<text x="45.7" y="119">Y1</text>
<text x="48.3" y="115.2">32.768kHz</text>
<text x="71.6" y="116.4">PC13</text>
<text x="71.6" y="119">PC14</text>
<text x="104.8" y="116.4">PB6</text>
<text x="104.8" y="119">PB7</text>
<text x="216.8" y="114.6" transform="rotate(-90 216.8 114.6)">GND</text>
<text x="251.7" y="116.4">PWR_FLAG PWR_FLAG</text>
<text x="26.4" y="124.1">GND</text>
<text x="71.6" y="125.3">PH3</text>
<text x="71.6" y="121.5">PC15</text>
<text x="103.5" y="124.1">PB12</text>
<text x="104.8" y="121.5">PB8</text>
<text x="36.6" y="130.4">6.8pF</text>
<text x="38" y="127.9">C2</text>
<text x="67.9" y="131.7">C22</text>
<text x="71.6" y="127.9">NRST</text>
<text x="89.8" y="127.8" transform="rotate(-90 89.8 127.8)">VSS</text>
<text x="92.3" y="127.8" transform="rotate(-90 92.3 127.8)">VSSSMPS</text>
<text x="93.6" y="131.7">U1</text>
<text x="149.9" y="126.6">J2</text>
<text x="174.8" y="127.9">+BATT</text>
<text x="182.1" y="127.9">GND</text>
<text x="66.8" y="134.2">100nF</text>
<text x="93.6" y="134.2">STM32WLE5C8Ux</text>
<text x="191.8" y="134.2">J3</text>
<text x="191.8" y="136.8">BAT</text>
<text x="68.2" y="142.5" transform="rotate(-90 68.2 142.5)">GND</text>
<text x="88.1" y="140.6">GND</text>
<text x="161.8" y="141.8">GND</text>
<text x="158.1" y="144.4">VDD</text>
<text x="19.8" y="160.9">+BATT</text>
<text x="46.9" y="159.6">U6</text>
<text x="41.1" y="167.2">VIN</text>
<text x="41.5" y="162.2">TPS62177DQC</text>
<text x="49.4" y="167.2">~{SLEEP}</text>
<text x="102.4" y="162.2">+BATT</text>
<text x="118.7" y="162.2">VDD</text>
<text x="41.1" y="169.8">EN</text>
<text x="52.5" y="171">SW</text>
<text x="58.3" y="172.3">10uH</text>
<text x="64.3" y="172.3">124mOhm</text>
<text x="64.8" y="168.5">L7</text>
<text x="99.1" y="173.6">100k</text>
<text x="100.3" y="171">R5</text>
<text x="125.6" y="172.3">U5</text>
<text x="133.4" y="173.6">R7</text>
<text x="23.7" y="179.9">2.2uF</text>
<text x="24.7" y="174.9">C26</text>
<text x="30.2" y="179.9">9mOhm</text>
<text x="41.1" y="179.9">FB</text>
<text x="51.5" y="176.1">VOS</text>
<text x="86.3" y="177.4">22uF</text>
<text x="88.2" y="174.9">C25</text>
<text x="92.1" y="177.4">1mOhm</text>
<text x="100.3" y="178.7">R6</text>
<text x="118.2" y="176.1">+</text>
<text x="122.4" y="174.9">INA180A1</text>
<text x="132.1" y="176.1">200k</text>
<text x="151.1" y="177.4">D1</text>
<text x="151.1" y="179.9">BAT54S</text>
<text x="44" y="183.6" transform="rotate(-90 44 183.6)">NC</text>
<text x="49.1" y="183.6" transform="rotate(-90 49.1 183.6)">PGND</text>
<text x="51.7" y="183.6" transform="rotate(-90 51.7 183.6)">AGND</text>
<text x="52.6" y="181.2">PG</text>
<text x="64.7" y="183.7">R4</text>
<text x="99.1" y="181.2">100k</text>
<text x="121.5" y="181.5" transform="rotate(-90 121.5 181.5)">GND V+</text>
<text x="63.6" y="186.3">100k</text>
<text x="45.4" y="193.9">GND</text>
<text x="119.1" y="193.9">GND</text>
</g>
<g font-size="1.8" fill="#0f0f0f">
<text x="233.7" y="18.7">VR_PA</text>
<text x="233.7" y="33.9">RFO_HP</text>
<text x="233.7" y="42.8">RFI_P</text>
<text x="233.7" y="50.5">RFI_N</text>
<text x="62.7" y="80.9">VR_PA24</text>
<text x="139.7" y="93.6">I2C1_CLK</text>
<text x="191.4" y="91.1">SPI1_NSS</text>
<text x="191.6" y="93.6">SPI1_CLK</text>
<text x="61.1" y="96.2">RFO_HP23</text>
<text x="139.7" y="96.2">I2C1_SDA</text>
<text x="190.6" y="98.7">SPI1_MOSI</text>
<text x="190.6" y="96.2">SPI1_MISO</text>
<text x="63.2" y="107.6">RFI_P 20</text>
<text x="109.8" y="107.7">1 VBAT_ADC</text>
<text x="63.1" y="110.1">RFI_N 21</text>
<text x="109.8" y="117.9">5 I2C1_SDA</text>
<text x="57.2" y="126.7">NRST</text>
<text x="156.2" y="130.5">SWDIO</text>
<text x="156.2" y="127.9">NRST</text>
<text x="156.2" y="133">SWCLK</text>
<text x="138.4" y="169.8">VBAT_ADC</text>
</g>
<g font-size="1.8" fill="#a90000">
<text x="156.8" y="34">1</text>
<text x="153.4" y="38.8" transform="rotate(-90 153.4 38.8)">2</text>
<text x="75.9" y="57.2" transform="rotate(-90 75.9 57.2)">37</text>
<text x="78.5" y="57.2" transform="rotate(-90 78.5 57.2)">11</text>
<text x="81" y="57.2" transform="rotate(-90 81 57.2)">44</text>
<text x="83.6" y="57.2" transform="rotate(-90 83.6 57.2)">41</text>
<text x="95" y="57.2" transform="rotate(-90 95 57.2)">28</text>
<text x="97.5" y="57.2" transform="rotate(-90 97.5 57.2)">25</text>
<text x="100.1" y="57.2" transform="rotate(-90 100.1 57.2)">46</text>
<text x="109.8" y="59.4">7</text>
<text x="68.5" y="64.5">47</text>
<text x="109.8" y="62">8</text>
<text x="109.8" y="64.5">9</text>
<text x="68.5" y="67.1">29</text>
<text x="68.5" y="69.6">45</text>
<text x="109.2" y="67.1">10</text>
<text x="109.2" y="69.6">12</text>
<text x="29.1" y="74.7">2</text>
<text x="34" y="72.5" transform="rotate(-90 34 72.5)">1</text>
<text x="38" y="74.7">4</text>
<text x="68.5" y="73.4">26</text>
<text x="68.5" y="75.9">27</text>
<text x="109.2" y="72.1">13</text>
<text x="109.2" y="74.7">14</text>
<text x="109.2" y="77.2">15</text>
<text x="34" y="78.8" transform="rotate(-90 34 78.8)">3</text>
<text x="68.5" y="81">24</text>
<text x="109.2" y="79.8">16</text>
<text x="109.2" y="82.3">17</text>
<text x="109.2" y="84.8">33</text>
<text x="109.2" y="87.4">34</text>
<text x="109.2" y="89.9">35</text>
<text x="168.7" y="88.3" transform="rotate(-90 168.7 88.3)">3</text>
<text x="210.6" y="88.3" transform="rotate(-90 210.6 88.3)">6</text>
<text x="213.1" y="88.3" transform="rotate(-90 213.1 88.3)">8</text>
<text x="68.5" y="92.5">30</text>
<text x="109.2" y="92.5">36</text>
<text x="109.2" y="95">42</text>
<text x="159.3" y="91.2">2</text>
<text x="201.2" y="91.2">2</text>
<text x="201.2" y="93.7">4</text>
<text x="68.5" y="98.8">22</text>
<text x="68.5" y="96.3">23</text>
<text x="109.2" y="97.5">43</text>
<text x="159.3" y="96.3">1</text>
<text x="168.7" y="101" transform="rotate(-90 168.7 101)">4</text>
<text x="201.2" y="98.8">3</text>
<text x="201.2" y="96.3">5</text>
<text x="68.5" y="107.7">20</text>
<text x="109.2" y="105.2">31</text>
<text x="109.8" y="107.7">1</text>
<text x="210.6" y="103.6" transform="rotate(-90 210.6 103.6)">1</text>
<text x="213.1" y="103.6" transform="rotate(-90 213.1 103.6)">7</text>
<text x="68.5" y="110.2">21</text>
<text x="109.8" y="110.2">2</text>
<text x="109.8" y="112.8">3</text>
<text x="68.5" y="115.3">38</text>
<text x="68.5" y="117.9">39</text>
<text x="109.8" y="115.3">4</text>
<text x="109.8" y="117.9">5</text>
<text x="68.5" y="124.2">19</text>
<text x="68.5" y="120.4">40</text>
<text x="109.2" y="122.9">32</text>
<text x="109.8" y="120.4">6</text>
<text x="68.5" y="126.7">18</text>
<text x="88.6" y="130.9" transform="rotate(-90 88.6 130.9)">49</text>
<text x="91.2" y="130.9" transform="rotate(-90 91.2 130.9)">48</text>
<text x="153.6" y="128">1</text>
<text x="153.6" y="130.6">2</text>
<text x="153.6" y="133.1">3</text>
<text x="153.6" y="135.6">4</text>
<text x="185.3" y="133.1">1</text>
<text x="185.3" y="135.6">2</text>
<text x="153.6" y="138.2">5</text>
<text x="38.7" y="166.1">2</text>
<text x="56.4" y="166.1">8</text>
<text x="38.7" y="168.7">3</text>
<text x="56.4" y="169.9">9</text>
<text x="120.4" y="172.8" transform="rotate(-90 120.4 172.8)">5</text>
<text x="148.3" y="172.8" transform="rotate(-90 148.3 172.8)">1</text>
<text x="38.7" y="178.8">5</text>
<text x="55.8" y="175">10</text>
<text x="116.1" y="175">3</text>
<text x="128.8" y="177.5">1</text>
<text x="145.3" y="177.5">3</text>
<text x="56.4" y="180.1">7</text>
<text x="116.1" y="180.1">4</text>
<text x="120.4" y="184.2" transform="rotate(-90 120.4 184.2)">2</text>
<text x="148.3" y="184.2" transform="rotate(-90 148.3 184.2)">2</text>
<text x="42.9" y="186.1" transform="rotate(-90 42.9 186.1)">4</text>
<text x="48" y="186.1" transform="rotate(-90 48 186.1)">1</text>
<text x="50.5" y="186.1" transform="rotate(-90 50.5 186.1)">6</text>
</g>
</svg>
